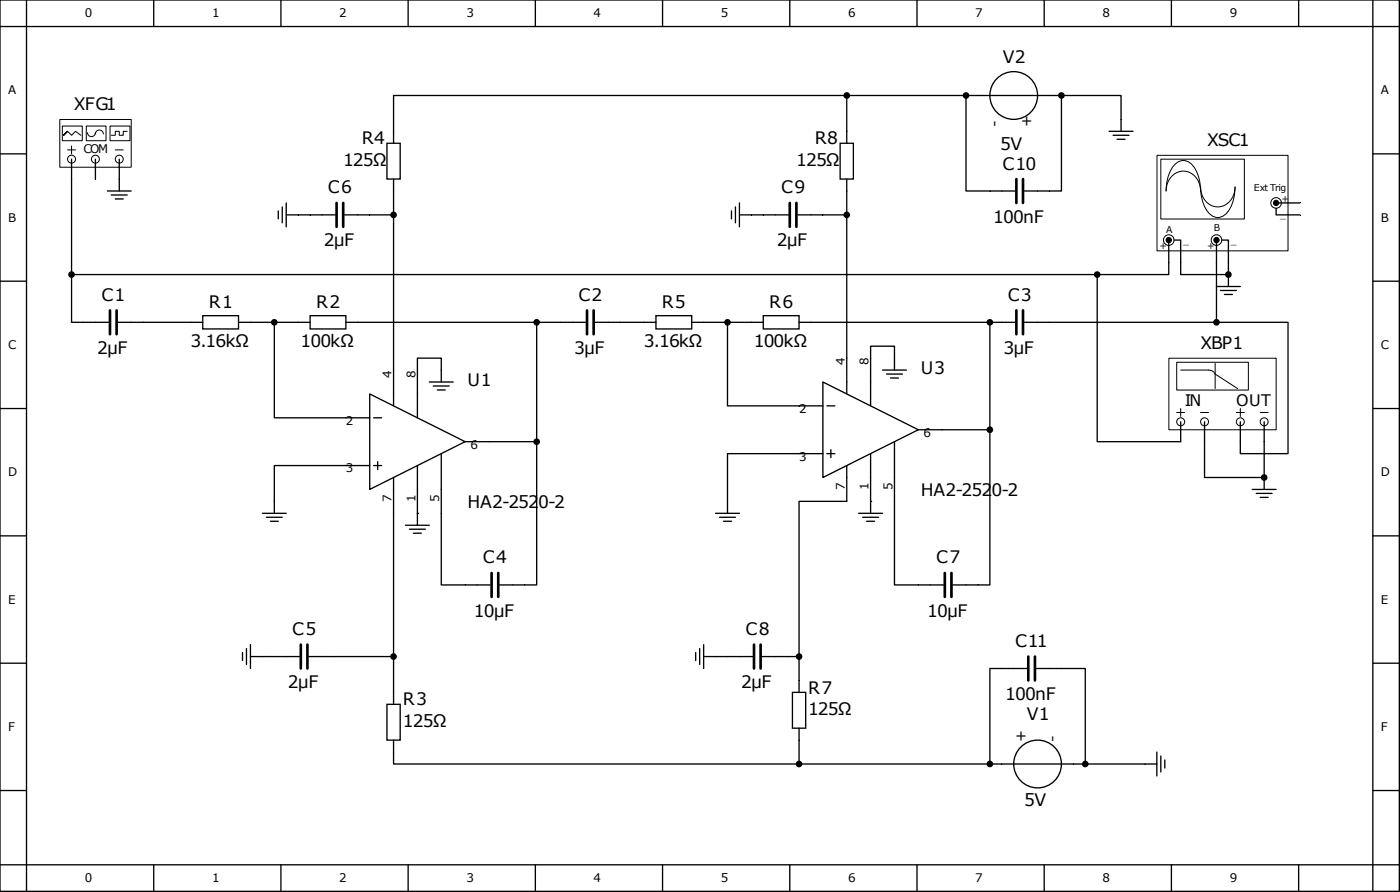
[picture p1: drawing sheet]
<svg xmlns="http://www.w3.org/2000/svg" width="280mm" height="178mm" viewBox="0 0 280 178" stroke-linecap="round" stroke-linejoin="round" font-family="sans-serif">
<g fill="none" stroke="#000" stroke-width=".26">
<path d="M0 0h279.4v177.8h-279.4zM0 5.3h279.4M5.3 0v177.8M30.7 0v5.3M56.1 0v5.3M81.5 0v5.3M106.9 0v5.3M132.3 0v5.3M157.7 0v5.3M169.1 19v9.6M183.1 0v5.3M208.5 0v5.3"/>
<path d="M211.9 19h-19v19.1h9.8M211.9 19v19.1h-7.4M211.9 19h11.9v7.2M233.9 0v5.3M259.3 0v5.3M274.1 0v177.8M0 30.7h5.3M77.3 28.6h2.6v7.1h-2.6zM78.6 26.2v2.4M78.6 35.7v45.3M167.7 28.6h2.7v7.1h-2.7zM169.1 35.7v7.2h-9.8"/>
<path d="M221.5 26.2h4.7M222.2 27h3.2M223 27.8h1.6M274.1 30.7h5.3M0 56.1h5.3M55.6 42.1v1.6M56.4 41.3v3.1M57.1 42.9h9.8M57.1 40.5v4.7M68.8 42.9h9.8M146 42.1v1.6M146.8 41.3v3.1"/>
<path d="M147.6 42.9h9.8M147.6 40.5v4.7M274.1 56.1h5.3M16.7 64.3h5M23.5 64.3h5.1M38.1 64.3h2.4M40.5 63h7.1v2.6h-7.1zM47.6 64.3h14.3M54.8 64.3v19h19M61.9 63h7.2v2.6h-7.2zM69.1 64.3h47.8M73.8 78.6l19.1 9.5-19.1 9.5z"/>
<path d="M83.3 73.8v9.5M118.8 64.3h12.2M131 63h7.1v2.6h-7.1zM138.1 64.3h14.3M152.4 63h7.1v2.6h-7.1zM159.5 64.3h43.2M204.5 64.3h5M0 81.5h5.3M73.8 92.9h-19v9.5M74.6 92.9h1.6M74.6 83.3h1.6M75.4 92.1v1.6"/>
<path d="M78.6 95.2v7.2M83.3 92.9v9.5M88.1 90.5v11.9M92.9 88.1h4.7M274.1 81.5h5.3M0 106.9h5.3M52.4 102.4h4.7M53.2 103.2h3.2M54 104h1.6M92.9 116.7h5M99.7 116.7h5.1M142.9 102.4h4.7"/>
<path d="M143.7 103.2h3.1M144.5 104h1.5M145.3 100v2.4M183.4 116.7h5M190.2 116.7h5.1M274.1 106.9h5.3M0 132.3h5.3M48.4 130.2v1.6M49.2 129.4v3.2M50 131h9.8M50 128.6v4.7M61.6 131h5.1"/>
<path d="M78.6 138.1v2.4M138.9 130.2v1.6M139.7 129.4v3.2M140.5 131h9.8M140.5 128.6v4.7M152.1 131h7.4v7.1M158.2 138.1h2.7v7.2h-2.7zM205.1 133.3h-7.5v19.1M206.9 133.3h9.8v19.1M274.1 132.3h5.3M0 157.7h5.3M77.3 140.5h2.6v7.1h-2.6z"/>
<path d="M78.6 147.6v4.8h80.9M159.5 145.3v7.1M159.5 152.4h71.5M231 150v4.8M231.8 150.8v3.2M232.6 151.6v1.6M274.1 157.7h5.3M0 172.5h279.4M30.7 172.5v5.3M56.1 172.5v5.3M81.5 172.5v5.3M106.9 172.5v5.3"/>
<path d="M132.3 172.5v5.3M157.7 172.5v5.3M183.1 172.5v5.3M208.5 172.5v5.3M233.9 172.5v5.3M259.3 172.5v5.3"/>
<circle cx="202.4" cy="19" r="4.8"/>
<circle cx="207.2" cy="152.4" r="4.8"/>
</g>
<g fill="#000" stroke="#000" stroke-width=".26">
<circle cx="169.1" cy="19.1" r=".53"/>
<circle cx="192.9" cy="19" r=".53"/>
<circle cx="211.9" cy="19" r=".53"/>
<circle cx="78.6" cy="42.9" r=".53"/>
<circle cx="169.1" cy="42.9" r=".53"/>
<circle cx="54.8" cy="64.3" r=".53"/>
<circle cx="107.2" cy="64.3" r=".53"/>
<circle cx="145.3" cy="64.3" r=".53"/>
<circle cx="197.6" cy="64.3" r=".53"/>
<circle cx="159.5" cy="131" r=".53"/>
<circle cx="159.5" cy="152.4" r=".53"/>
<circle cx="197.6" cy="152.4" r=".53"/>
<circle cx="216.7" cy="152.4" r=".53"/>
</g>
<g fill="none" stroke="#000" stroke-width=".53">
<path d="M202.9 35.7v4.8M204.3 35.7v4.8M67.2 40.5v4.7M68.5 40.5v4.7M157.7 40.5v4.7M159 40.5v4.7M22 61.9v4.8M23.3 61.9v4.8M117.2 61.9v4.8M118.5 61.9v4.8M202.9 61.9v4.8M204.3 61.9v4.8"/>
<path d="M98.2 114.3v4.8M99.5 114.3v4.8M188.6 114.3v4.8M190 114.3v4.8M60.1 128.6v4.7M61.4 128.6v4.7M150.5 128.6v4.7M151.9 128.6v4.7M205.3 131v4.7M206.6 131v4.7"/>
</g>
<path d="M12 23.9h14.2v9.5h-14.2z" fill="#fff"/>
<path d="M11.9 23.8h14.3v9.6h-14.3z" fill="none" stroke="#000" stroke-width=".2"/>
<circle cx="14.3" cy="31.7" r=".79" fill="#fff" stroke="#000" stroke-width=".2"/>
<path d="M14.3 31.7v1.6" fill="none" stroke="#000" stroke-width=".26"/>
<path d="M13.5 29.9h1.6" fill="none" stroke="#000" stroke-width=".2"/>
<circle cx="19" cy="31.7" r=".79" fill="#fff" stroke="#000" stroke-width=".2"/>
<path d="M19 31.7v1.6" fill="none" stroke="#000" stroke-width=".26"/>
<circle cx="23.8" cy="31.7" r=".79" fill="#fff" stroke="#000" stroke-width=".2"/>
<path d="M14.3 29.1v1.6M23 29.9h1.6" fill="none" stroke="#000" stroke-width=".2"/>
<path d="M23.8 31.7v1.6" fill="none" stroke="#000" stroke-width=".26"/>
<path d="M12.5 25.2h3.9v2.9h-3.9z" fill="#fff"/>
<path d="M12.4 25.1h4v3h-4zM12.7 27l.8-.8-.8 .8 .8-.8 .8 .8 .8-.8 1 .8" fill="none" stroke="#000" stroke-width=".2"/>
<path d="M17.3 25.2h3.9v2.9h-3.9z" fill="#fff"/>
<path d="M17.2 25.1h4v3h-4zM17.5 26.5a.79 .79 0 0 0 .8 .8 .79 .79 0 0 0 .7-.8M19 26.7a.79 .79 0 0 1 .8-.8 .79 .79 0 0 1 .8 .8" fill="none" stroke="#000" stroke-width=".2"/>
<path d="M22 25.2h3.9v2.9h-3.9z" fill="#fff"/>
<path d="M22 25.1h3.9v3h-3.9zM25.4 26.2h-.8v.8h-.8v-.8h-.8v.8h-.8" fill="none" stroke="#000" stroke-width=".2"/>
<path d="M14.3 33.3v2.4M19 33.3v2.4M23.8 33.3v2.4" fill="none" stroke="#000" stroke-width=".26"/>
<path d="M231.1 31h26.1v19h-26.1z" fill="#fff"/>
<path d="M231 31h26.2v19h-26.2z" fill="none" stroke="#000" stroke-width=".2"/>
<path d="M231.8 31.8h16.7v11.9h-16.7z" fill="#fff"/>
<path d="M231.8 31.7h16.7v12h-16.7zM234.5 32.8a2.35 2.35 0 0 1 4 .6 8.3 8.3 0 0 1 1.2 4.7 3.5 3.5 0 0 0-1.6-3.4 3.5 3.5 0 0 0-3.8 .1 4.1 4.1 0 0 0-1.5 3.3 7.8 7.8 0 0 1 1.7-5.3zM239.7 37.3a3.5 3.5 0 0 0 1.6 3.4 3.5 3.5 0 0 0 3.8-.1 4.1 4.1 0 0 0 1.5-3.3 7.2 7.2 0 0 1-2.2 5.7 2.38 2.38 0 0 1-3.5-1 8.3 8.3 0 0 1-1.2-4.7z" fill="none" stroke="#000" stroke-width=".2"/>
<g fill="#fff" stroke="#000" stroke-width=".2">
<circle cx="242.9" cy="47.9" r="1.06"/>
<circle cx="233.4" cy="47.9" r="1.06"/>
<circle cx="254.8" cy="40.5" r="1.06"/>
</g>
<g fill="none" stroke="#000" stroke-width=".26">
<path d="M21.4 38.1h4.8M22.2 38.9h3.2M23 39.7h1.6M23.8 35.7v2.4M169.1 42.9v35.7M233.4 48.4v4M234.4 47.9h1.3v6.9h9.6M242.9 47.9v4.5M242.9 57.1h4.7M243.7 57.9h3.2M243.9 47.9h1.4v9.2M244.5 58.7h1.6"/>
<path d="M245.3 54.8h.1M254.8 41.5v1.4h4.8M255.1 40.5h4.5M145.3 64.3v16.7h19M164.3 76.2l19.1 9.5-19.1 9.5zM173.8 71.4v9.6M197.6 64.3v21.4M164.3 90.5h-19v9.5M165.1 90.5h1.6M165.1 81h1.6M165.9 89.7v1.6M169.1 92.9v7.1h-9.6v31"/>
<path d="M173.8 90.5v9.5M178.6 88.1v11.9M183.4 85.7h14.2M197.6 85.7v31h-2.3"/>
</g>
<g fill="#000" stroke="#000" stroke-width=".2">
<circle cx="233.4" cy="47.9" r=".53"/>
<circle cx="242.9" cy="47.9" r=".53"/>
<circle cx="254.8" cy="40.5" r=".53"/>
</g>
<g fill="#000" stroke="#000" stroke-width=".26">
<circle cx="245.3" cy="54.8" r=".53"/>
<circle cx="197.6" cy="85.7" r=".53"/>
</g>
<path d="M233.4 71.5h21.4v14.2h-21.4z" fill="#fff"/>
<path d="M233.4 71.5h21.4v14.2h-21.4z" fill="none" stroke="#000" stroke-width=".2"/>
<path d="M235 72.3h14.3v5.5h-14.3z" fill="#fff"/>
<path d="M234.9 72.3h14.4v5.5h-14.4zM235.7 73.8h5.6a1.58 1.58 0 0 1 1.4 .9M242.6 74.6l4.5 2.9M242.6 72.5v5" fill="none" stroke="#000" stroke-width=".2"/>
<circle cx="235.7" cy="84.1" r=".79" fill="#fff" stroke="#000" stroke-width=".2"/>
<path d="M235.7 84.1v1.6" fill="none" stroke="#000" stroke-width=".26"/>
<path d="M234.9 82.3h1.6" fill="none" stroke="#000" stroke-width=".2"/>
<circle cx="240.5" cy="84.1" r=".79" fill="#fff" stroke="#000" stroke-width=".2"/>
<path d="M240.5 84.1v1.6" fill="none" stroke="#000" stroke-width=".26"/>
<path d="M239.7 82.3h1.6" fill="none" stroke="#000" stroke-width=".2"/>
<circle cx="247.6" cy="84.1" r=".79" fill="#fff" stroke="#000" stroke-width=".2"/>
<path d="M247.6 84.1v1.6" fill="none" stroke="#000" stroke-width=".26"/>
<path d="M246.9 82.3h1.5" fill="none" stroke="#000" stroke-width=".2"/>
<circle cx="252.4" cy="84.1" r=".79" fill="#fff" stroke="#000" stroke-width=".2"/>
<g fill="none" stroke="#000" stroke-width=".26">
<path d="M192.9 19h-114.3v7.2M14.3 35.7v19.1M14.3 54.8v9.5h2.4M14.3 54.8h204.8M219.1 54.8v33.3h16.6v-2.4M233.4 52.4v2.4h-14.3M242.9 52.4v11.9M28.6 64.3h9.5M83.3 73.8v-2.4h4.8v4.8M85.7 76.2h4.8M86.5 77h3.2M87.3 77.8h1.6"/>
<path d="M107.2 64.3v23.8M173.8 71.4v-2.3h4.8v4.7M176.2 73.8h4.8M177 74.6h3.2M177.8 75.4h1.6M209.5 64.3h33.4M242.9 64.3h14.3v26.2h-9.6v-4.8M97.6 88.1h9.6M107.2 88.1v28.6h-2.4M240.5 85.7v9.5h11.9M250 97.6h4.8M250.8 98.4h3.2"/>
<path d="M251.6 99.2h1.6M252.4 95.2h.1M252.4 84.1v13.5M78.6 102.4v35.7M81 104.8h4.7M81.8 105.6h3.1M82.5 106.4h1.6M83.3 102.4h.1M83.3 102.4v2.4M88.1 102.4v14.3h4.8M171.4 102.4h4.8M172.2 103.2h3.2"/>
<path d="M173 104h1.6M173.8 100h.1M173.8 100v2.4M178.6 100v16.7h4.8M66.7 131h11.9"/>
</g>
<path d="M235.7 81.5v1.6M247.6 81.5v1.6M251.6 82.3h1.6" fill="none" stroke="#000" stroke-width=".2"/>
<g fill="#000" stroke="#000" stroke-width=".26">
<circle cx="14.3" cy="54.8" r=".53"/>
<circle cx="219.1" cy="54.8" r=".53"/>
<circle cx="242.9" cy="64.3" r=".53"/>
<circle cx="107.2" cy="88.1" r=".53"/>
<circle cx="252.4" cy="95.2" r=".53"/>
<circle cx="78.6" cy="131" r=".53"/>
</g>
<g font-size="3.4">
<text x="200.2" y="12.7">V2</text>
<text x="14.8" y="21.9">XFG1</text>
<text x="72.2" y="28.8">R4</text>
<text x="162.7" y="28.8">R8</text>
<text x="199.7" y="29.8">5V</text>
<text x="241" y="29">XSC1</text>
<text x="68.5" y="33">125Ω</text>
<text x="159" y="33">125Ω</text>
<text x="200.2" y="33.8">C10</text>
<text x="65.4" y="38.6">C6</text>
<text x="156" y="38.6">C9</text>
<text x="198.3" y="44.4">100nF</text>
<text x="64.6" y="49.1">2µF</text>
<text x="155.1" y="49.1">2µF</text>
<text x="20.2" y="60">C1</text>
<text x="41.7" y="61.3">R1</text>
<text x="63.1" y="61.3">R2</text>
<text x="115.5" y="60">C2</text>
<text x="132.1" y="61.3">R5</text>
<text x="153.6" y="61.3">R6</text>
<text x="201.2" y="60">C3</text>
<text x="19.4" y="70.6">2µF</text>
<text x="38" y="69.3">3.16kΩ</text>
<text x="60" y="69.3">100kΩ</text>
<text x="114.6" y="70.6">3µF</text>
<text x="128.6" y="69.3">3.16kΩ</text>
<text x="150.5" y="69.3">100kΩ</text>
<text x="200.4" y="70.6">3µF</text>
<text x="239.7" y="69.6">XBP1</text>
<text x="93.3" y="77">U1</text>
<text x="183.9" y="74.5">U3</text>
<text x="93.3" y="101.3">HA2-2520-2</text>
<text x="183.9" y="98.9">HA2-2520-2</text>
<text x="96.4" y="112.4">C4</text>
<text x="186.9" y="112.4">C7</text>
<text x="94.6" y="123">10µF</text>
<text x="185.1" y="123">10µF</text>
<text x="58.3" y="126.7">C5</text>
<text x="148.8" y="126.7">C8</text>
<text x="202.7" y="129.1">C11</text>
<text x="57.5" y="137.3">2µF</text>
<text x="148" y="137.3">2µF</text>
<text x="80.4" y="140.7">R3</text>
<text x="161.3" y="138.3">R7</text>
<text x="161.3" y="142.6">125Ω</text>
<text x="200.7" y="139.7">100nF</text>
<text x="205" y="143.6">V1</text>
<text x="80.4" y="144.9">125Ω</text>
<text x="204.5" y="160.8">5V</text>
</g>
<g font-size="3.2">
<text x="236.6" y="80.9">IN</text>
<text x="246.8" y="80.9">OUT</text>
</g>
<g font-size="2.9">
<text x="199.6" y="25.3" transform="rotate(-90 199.6 25.3)">-</text>
<text x="205.9" y="25.3" transform="rotate(-90 205.9 25.3)">+</text>
<text x="204.8" y="147.9" transform="rotate(-90 204.8 147.9)">+</text>
<text x="211.2" y="147.9" transform="rotate(-90 211.2 147.9)">-</text>
</g>
<g font-size="2.4">
<text x="16.9" y="3.5">0</text>
<text x="42.3" y="3.5">1</text>
<text x="67.7" y="3.5">2</text>
<text x="93.1" y="3.5">3</text>
<text x="118.5" y="3.5">4</text>
<text x="143.9" y="3.5">5</text>
<text x="169.3" y="3.5">6</text>
<text x="194.7" y="3.5">7</text>
<text x="220.1" y="3.5">8</text>
<text x="245.5" y="3.5">9</text>
<text x="1.6" y="18.8">A</text>
<text x="275.7" y="18.8">A</text>
<text x="16.7" y="30.6">COM</text>
<text x="1.6" y="44.2">B</text>
<text x="275.7" y="44.2">B</text>
<text x="1.6" y="69.6">C</text>
<text x="275.7" y="69.6">C</text>
<text x="78.2" y="75.3" transform="rotate(-90 78.2 75.3)">4</text>
<text x="82.9" y="75.3" transform="rotate(-90 82.9 75.3)">8</text>
<text x="168.7" y="72.9" transform="rotate(-90 168.7 72.9)">4</text>
<text x="173.4" y="72.9" transform="rotate(-90 173.4 72.9)">8</text>
<text x="159.6" y="82.3">2</text>
<text x="69" y="84.7">2</text>
<text x="93.9" y="89.5">6</text>
<text x="184.4" y="87.1">6</text>
<text x="1.6" y="95">D</text>
<text x="69" y="94.2">3</text>
<text x="159.6" y="91.9">3</text>
<text x="275.7" y="95">D</text>
<text x="78.2" y="100.2" transform="rotate(-90 78.2 100.2)">7</text>
<text x="82.9" y="100.2" transform="rotate(-90 82.9 100.2)">1</text>
<text x="87.7" y="100.2" transform="rotate(-90 87.7 100.2)">5</text>
<text x="168.7" y="97.8" transform="rotate(-90 168.7 97.8)">7</text>
<text x="173.4" y="97.8" transform="rotate(-90 173.4 97.8)">1</text>
<text x="178.2" y="97.8" transform="rotate(-90 178.2 97.8)">5</text>
<text x="1.6" y="120.4">E</text>
<text x="275.7" y="120.4">E</text>
<text x="1.6" y="145.8">F</text>
<text x="275.7" y="145.8">F</text>
<text x="16.9" y="176">0</text>
<text x="42.3" y="176">1</text>
<text x="67.7" y="176">2</text>
<text x="93.1" y="176">3</text>
<text x="118.5" y="176">4</text>
<text x="143.9" y="176">5</text>
<text x="169.3" y="176">6</text>
<text x="194.7" y="176">7</text>
<text x="220.1" y="176">8</text>
<text x="245.5" y="176">9</text>
</g>
<g font-size="1.9">
<text x="250.3" y="38.2">Ext Trig</text>
<text x="255.9" y="40.3">+</text>
<text x="232.8" y="46.4">A</text>
<text x="242.4" y="46.1">B</text>
<text x="255.6" y="43.5">_</text>
<text x="231.5" y="49.6">+</text>
<text x="236.3" y="48.8">_</text>
<text x="241" y="49.6">+</text>
<text x="245.8" y="48.8">_</text>
</g>
</svg>
